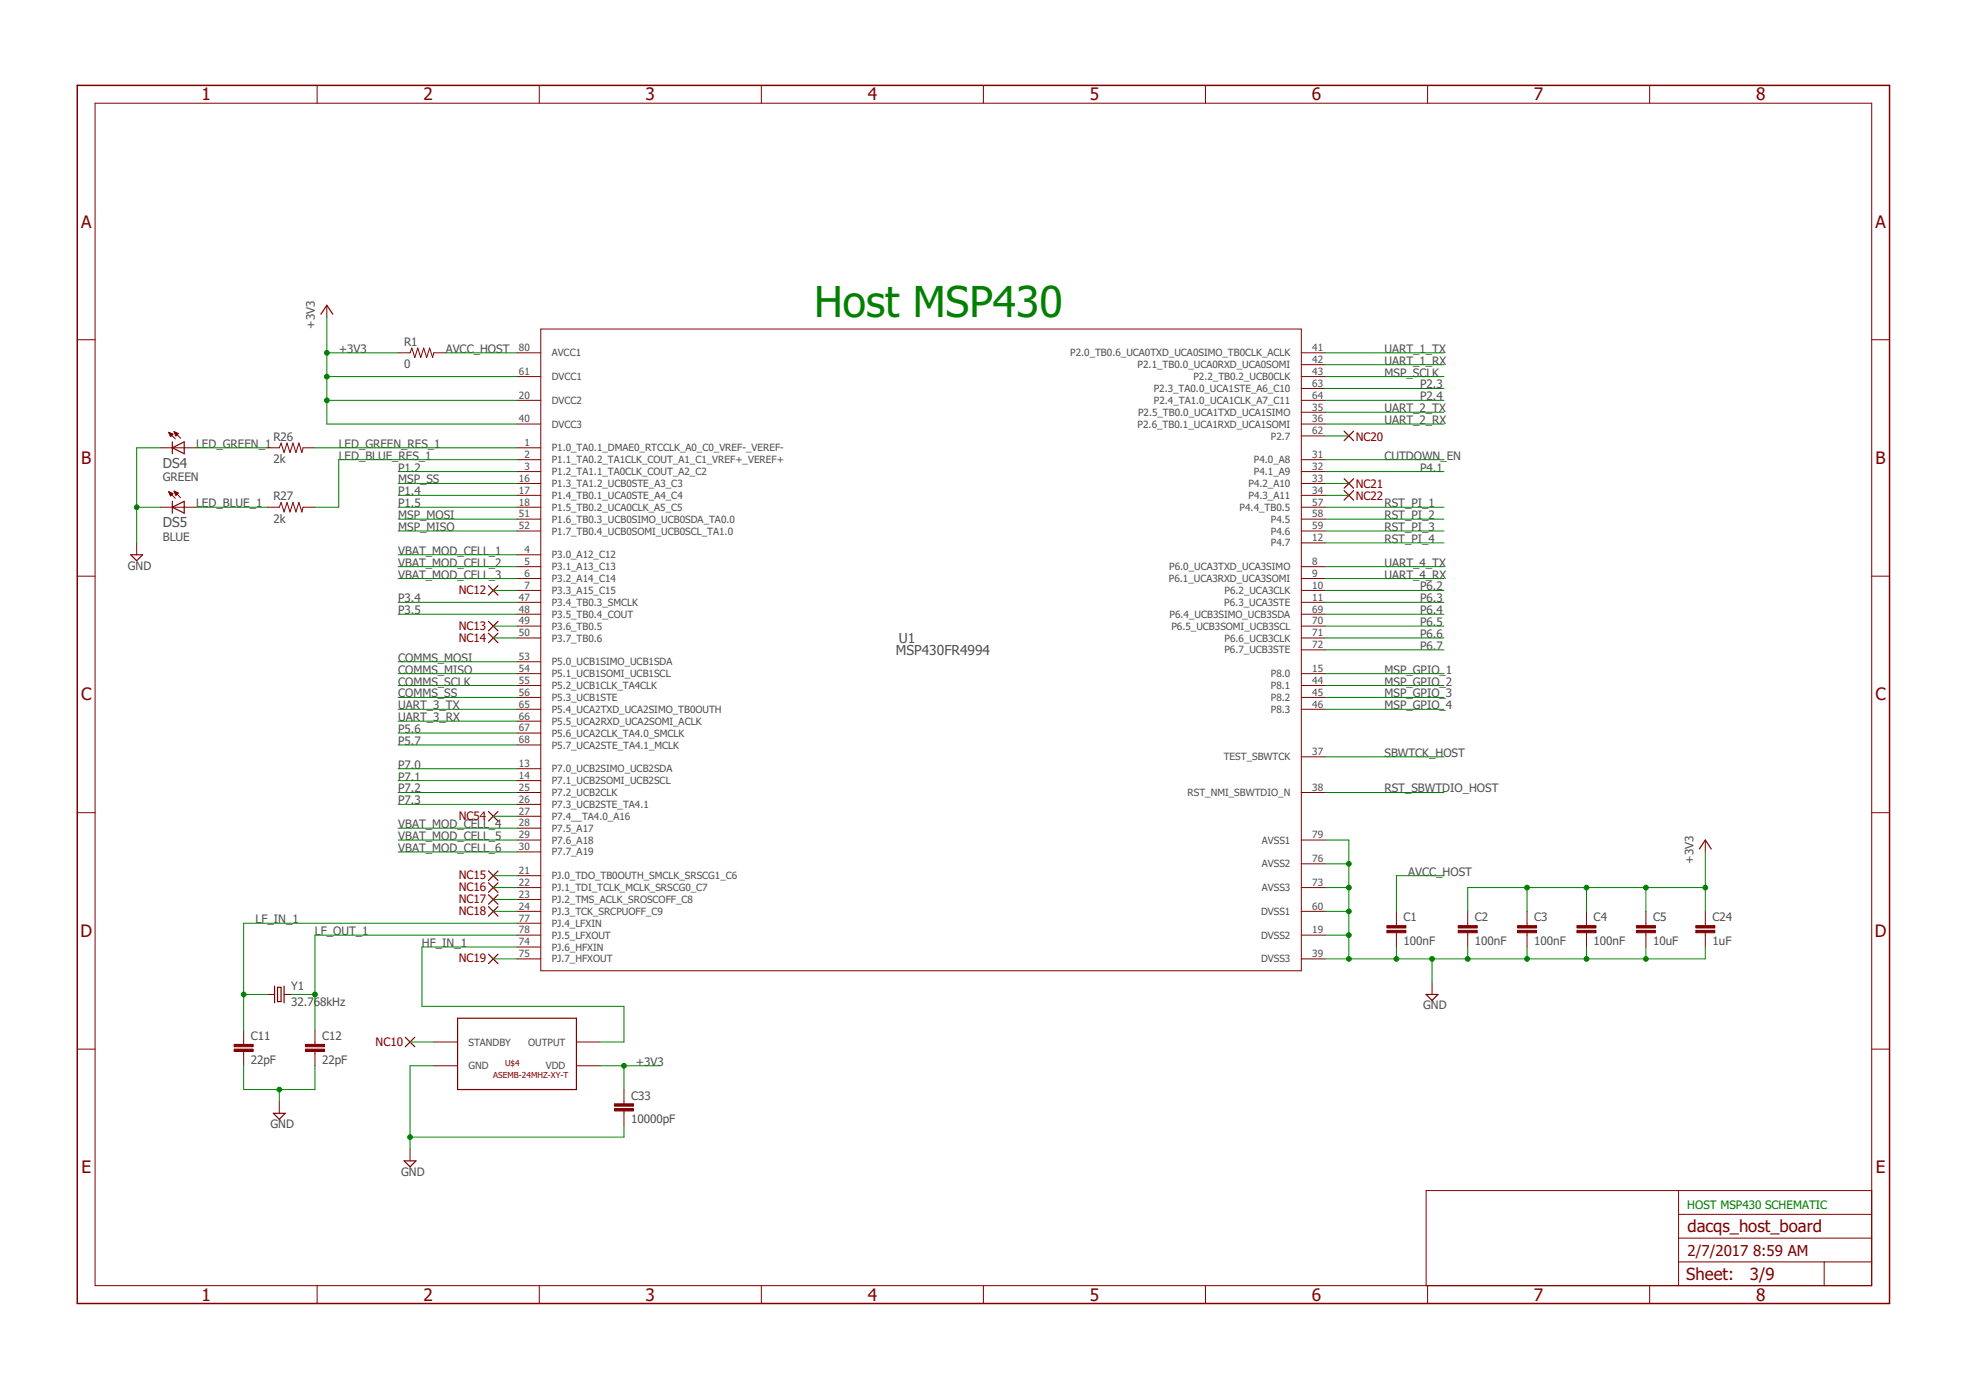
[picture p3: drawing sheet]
<svg xmlns="http://www.w3.org/2000/svg" width="420mm" height="297mm" viewBox="0 0 420 297" stroke-linecap="round" stroke-linejoin="round" font-family="sans-serif">
<g fill="none" stroke="#800000" stroke-width=".21">
<path d="M67.8 18.2v3.9M115.3 18.2v3.9M162.7 18.2v3.9M210.2 18.2v3.9M257.6 18.2v3.9M305.1 18.2v3.9M352.6 18.2v3.9M20.3 22.1h379.7v252.6h-379.7zM16.5 72.6h3.8M69.8 65.2v2.6M85.1 75.4h2.5l.4-1 .6 2 .7-2 .6 2 .7-2 .6 2 .6-2 .7 2 .2-1h2.5M110.5 75.4h5.1"/>
<path d="M115.6 70.3h162.5v137.2h-162.5zM278.1 75.4h5.1M278.1 77.9h5.1M400 72.6h3.8M34.3 95.7h7.6M36.1 92.4l1.4 1.4M36.1 92.4l.9 .4-.6 .5zM36.1 92.5h.2M36.2 92.6h.4M36.2 92.8h.7M36.3 92.9h.6M36.3 93h.4"/>
<path d="M36.4 93.1h.2M36.4 93.2h.1M37.2 92.3l1.4 1.4M37.2 92.3l.9 .3-.5 .6zM37.2 92.3h.1M37.3 92.4h.2M37.3 92.5h.5M37.4 92.6h.7M37.4 92.8h.6M37.5 92.9h.4M37.5 93h.3M37.6 93.1h.1"/>
<path d="M57.1 95.7h2.6l.4-1 .6 2 .6-2 .7 2 .6-2 .6 2 .7-2 .6 2 .3-1h2.5M110.5 95.7h5.1M110.5 98.2h5.1M110.5 85.6h5.1M110.5 90.6h5.1M110.5 80.5h5.1M278.1 98.2h5.1M278.1 85.6h5.1M278.1 88.1h5.1M278.1 90.6h5.1M278.1 80.5h5.1M278.1 93.2h5.1"/>
<path d="M278.1 83h5.1M29.2 116v2.6M34.3 108.4h7.6M36.1 105.1l1.4 1.4M36.1 105.1l.9 .4-.6 .5zM36.1 105.2h.2M36.2 105.3h.4M36.2 105.4h.6M36.3 105.6h.6M36.3 105.7h.5M36.4 105.8h.3M36.4 105.9h.1"/>
<path d="M37.2 105l1.4 1.4M37.2 105l.9 .3-.5 .6zM37.3 105.1h.1M37.3 105.2h.4M37.4 105.3h.6M37.4 105.4h.6M37.5 105.6h.4M37.5 105.7h.3M37.6 105.8h.1M57.1 108.4h2.6l.4-1 .6 2 .6-2 .7 2 .6-2 .6 2 .7-2 .6 2 .3-1h2.5M110.5 100.8h5.1M110.5 118.6h5.1"/>
<path d="M110.5 103.3h5.1M110.5 105.9h5.1M110.5 108.4h5.1M110.5 110.9h5.1M110.5 113.5h5.1M278.1 100.8h5.1M278.1 116h5.1M278.1 103.3h5.1M278.1 105.9h5.1M278.1 108.4h5.1M278.1 110.9h5.1M278.1 113.5h5.1"/>
<path d="M16.5 123.1h3.8M110.5 121.1h5.1M110.5 123.6h5.1M110.5 126.2h5.1M110.5 128.7h5.1M110.5 131.3h5.1M110.5 133.8h5.1M110.5 136.3h5.1M278.1 121.1h5.1M278.1 123.6h5.1M278.1 126.2h5.1M278.1 128.7h5.1"/>
<path d="M278.1 131.3h5.1M278.1 133.8h5.1M278.1 136.3h5.1M278.1 138.9h5.1M400 123.1h3.8M110.5 144h5.1M110.5 146.5h5.1M110.5 149h5.1M110.5 151.6h5.1M110.5 141.4h5.1M110.5 154.1h5.1M110.5 156.7h5.1"/>
<path d="M110.5 159.2h5.1M278.1 144h5.1M278.1 146.5h5.1M278.1 149h5.1M278.1 151.6h5.1M16.5 173.7h3.8M110.5 164.3h5.1M110.5 166.8h5.1M110.5 169.4h5.1M110.5 171.9h5.1M110.5 174.4h5.1M110.5 177h5.1"/>
<path d="M110.5 179.5h5.1M278.1 169.4h5.1M278.1 179.5h5.1M278.1 161.7h5.1M364.4 179.5v2.6M400 173.7h3.8M110.5 199.8h5.1M110.5 187.1h5.1M110.5 189.7h5.1M110.5 192.2h5.1M110.5 194.8h5.1M110.5 182.1h5.1"/>
<path d="M110.5 197.3h5.1M278.1 199.8h5.1M278.1 189.7h5.1M278.1 194.8h5.1M278.1 184.6h5.1M298.4 194.8v3M298.4 199.3v3.1M313.7 194.8v3M313.7 199.3v3.1M326.3 194.8v3M326.3 199.3v3.1M339 194.8v3"/>
<path d="M339 199.3v3.1M351.7 194.8v3M351.7 199.3v3.1M364.4 194.8v3M364.4 199.3v3.1M57.1 212.5h1.6M60.7 212.5h1.5M110.5 204.9h5.1M110.5 202.4h5.1M278.1 204.9h5.1M306 210v2.5M16.5 224.2h3.8"/>
<path d="M52.1 220.1v3.1M52.1 224.7v3.1M59.7 235.4v2.5M67.3 220.1v3.1M67.3 224.7v3.1M92.7 222.7h5.1M92.7 227.8h5.1M123.2 222.7h5.1M123.2 227.8h5.1M133.3 232.8v3.1M133.3 237.4v3.1M400 224.2h3.8"/>
<path d="M87.6 245.5v2.6M358.7 254.4v20.3M358.7 259.5h41.3M400 254.4h-95.2v20.3M67.8 274.7v3.9M115.3 274.7v3.9M162.7 274.7v3.9M210.2 274.7v3.9M257.6 274.7v3.9M305.1 274.7v3.9M352.6 274.7v3.9M358.7 269.7h41.3"/>
<path d="M358.7 264.6h41.3M389.8 269.7v5"/>
</g>
<path d="M16.5 18.2h387.3v260.4h-387.3z" fill="none" stroke="#800000" stroke-width=".32"/>
<g fill="none" stroke="#800000" stroke-width=".25">
<path d="M68.6 67.1l1.2-1.9 1.3 1.9M36.8 95.7l2.6-1.3v2.6zM36.8 94.4v2.6M287.3 92.1l2 2.1M289.3 92.1l-2 2.1M27.9 118.6h2.6l-1.3 1.2zM36.8 107.1v2.6M36.8 108.4l2.6-1.3v2.6zM287.3 102.3l2 2M287.3 104.8l2 2.1M289.3 102.3l-2 2M289.3 104.8l-2 2.1"/>
<path d="M104.4 125.2l2 2M104.4 132.8l2 2M104.4 135.3l2 2.1M106.4 125.2l-2 2M106.4 132.8l-2 2M106.4 135.3l-2 2.1M104.4 173.4l2 2.1M106.4 173.4l-2 2.1M104.4 186.1l2 2.1M104.4 188.7l2 2M104.4 191.2l2 2M104.4 193.7l2 2.1"/>
<path d="M106.4 186.1l-2 2.1M106.4 188.7l-2 2M106.4 191.2l-2 2M106.4 193.7l-2 2.1M363.2 181.4l1.2-1.9 1.3 1.9M58.7 210.7v3.6M59.3 211h.8v3h-.8zM60.7 210.7v3.6M97.8 217.6h25.4v15.2h-25.4zM104.4 203.9l2 2M106.4 203.9l-2 2M304.8 212.5h2.5l-1.3 1.3z"/>
<path d="M58.4 237.9h2.6l-1.3 1.3zM86.6 221.7l2 2M88.6 221.7l-2 2M86.4 248.1h2.5l-1.3 1.2z"/>
</g>
<g fill="#800000" stroke="#800000" stroke-width=".21">
<path d="M296.4 198.8h4.1v.5h-4.1z"/>
<path d="M296.4 197.8h4.1v.5h-4.1z"/>
<path d="M311.6 198.8h4.1v.5h-4.1z"/>
<path d="M311.6 197.8h4.1v.5h-4.1z"/>
<path d="M324.3 198.8h4.1v.5h-4.1z"/>
<path d="M324.3 197.8h4.1v.5h-4.1z"/>
<path d="M337 198.8h4.1v.5h-4.1z"/>
<path d="M337 197.8h4.1v.5h-4.1z"/>
<path d="M349.7 198.8h4.1v.5h-4.1z"/>
<path d="M349.7 197.8h4.1v.5h-4.1z"/>
<path d="M50 224.2h4.1v.5h-4.1z"/>
<path d="M50 223.2h4.1v.5h-4.1z"/>
<path d="M65.3 224.2h4v.5h-4z"/>
<path d="M65.3 223.2h4v.5h-4z"/>
<path d="M131.3 236.9h4.1v.5h-4.1z"/>
<path d="M131.3 235.9h4.1v.5h-4.1z"/>
<path d="M362.4 198.8h4.1v.5h-4.1z"/>
<path d="M362.4 197.8h4.1v.5h-4.1z"/>
</g>
<g fill="none" stroke="#008000" stroke-width=".21">
<path d="M69.8 67.8v22.8h40.7M69.8 75.4h15.3M95.2 75.4h15.3M283.2 75.4h25.4M283.2 77.9h25.4M34.3 95.7h-5.1v20.3M41.9 95.7h15.2M67.3 95.7h43.2M69.8 80.5h40.7M69.8 85.6h40.7M110.5 98.2h-38.1v10.2h-5.1M283.2 80.5h25.4"/>
<path d="M283.2 85.6h25.4M283.2 90.6h25.4M283.2 88.1h25.4M283.2 98.2h25.4M283.2 83h25.4M283.2 93.2h5.1M29.2 108.4h5.1M41.9 108.4h15.2M85.1 108.4h25.4M85.1 110.9h25.4M85.1 113.5h25.4M85.1 103.3h25.4"/>
<path d="M85.1 118.6h25.4M85.1 100.8h25.4M85.1 105.9h25.4M283.2 108.4h25.4M283.2 110.9h25.4M283.2 113.5h25.4M283.2 116h25.4M283.2 103.3h5.1M283.2 100.8h25.4M283.2 105.9h5.1M85.1 121.1h25.4M85.1 123.6h25.4"/>
<path d="M85.1 128.7h25.4M85.1 131.3h25.4M105.4 133.8h5.1M105.4 136.3h5.1M105.4 126.2h5.1M283.2 121.1h25.4M283.2 123.6h25.4M283.2 128.7h25.4M283.2 131.3h25.4M283.2 133.8h25.4M283.2 136.3h25.4M283.2 138.9h25.4"/>
<path d="M283.2 126.2h25.4M85.1 149h25.4M85.1 151.6h25.4M85.1 154.1h25.4M85.1 141.4h25.4M85.1 144h25.4M85.1 146.5h25.4M85.1 156.7h25.4M85.1 159.2h25.4M283.2 149h25.4M283.2 151.6h25.4M283.2 144h25.4"/>
<path d="M283.2 146.5h25.4M85.1 169.4h25.4M85.1 179.5h25.4M85.1 177h25.4M85.1 164.3h25.4M85.1 166.8h25.4M85.1 171.9h25.4M105.4 174.4h5.1M283.2 161.7h25.4M283.2 169.4h25.4M283.2 179.5h5.1v25.4M85.1 182.1h25.4"/>
<path d="M105.4 189.7h5.1M105.4 194.8h5.1M105.4 187.1h5.1M105.4 192.2h5.1M110.5 199.8h-43.2v20.3M110.5 197.3h-58.4v22.8M283.2 189.7h5.1M283.2 199.8h5.1M283.2 194.8h5.1M283.2 184.6h5.1M308.6 187.1h-10.2v7.7M326.3 189.7v5.1"/>
<path d="M339 189.7v5.1M351.7 189.7v5.1M364.4 189.7h-50.7v5.1M364.4 182.1v12.7M52.1 212.5h5M62.2 212.5h5.1M105.4 204.9h5.1M110.5 202.4h-20.3v12.7h43.1v7.6h-5M298.4 202.4v2.5M306 204.9v5.1M313.7 202.4v2.5M326.3 202.4v2.5"/>
<path d="M339 202.4v2.5M351.7 202.4v2.5M364.4 202.4v2.5h-81.2M52.1 227.8v5h15.2v-5M59.7 232.8v2.6M87.6 222.7h5.1M92.7 227.8h-5.1v17.7M128.3 227.8h12.7M133.3 227.8v5M133.3 240.5v2.5h-45.7"/>
</g>
<g fill="#008000" stroke="#008000" stroke-width=".21">
<circle cx="69.8" cy="75.4" r=".51"/>
<circle cx="69.8" cy="80.5" r=".51"/>
<circle cx="69.8" cy="85.6" r=".51"/>
<circle cx="364.4" cy="189.7" r=".51"/>
<circle cx="339" cy="189.7" r=".51"/>
<circle cx="326.3" cy="189.7" r=".51"/>
<circle cx="351.7" cy="189.7" r=".51"/>
<circle cx="133.3" cy="227.8" r=".51"/>
<circle cx="288.3" cy="199.8" r=".51"/>
<circle cx="288.3" cy="194.8" r=".51"/>
<circle cx="288.3" cy="189.7" r=".51"/>
<circle cx="288.3" cy="184.6" r=".51"/>
<circle cx="288.3" cy="204.9" r=".51"/>
<circle cx="298.4" cy="204.9" r=".51"/>
<circle cx="313.7" cy="204.9" r=".51"/>
<circle cx="326.3" cy="204.9" r=".51"/>
<circle cx="339" cy="204.9" r=".51"/>
<circle cx="306" cy="204.9" r=".51"/>
<circle cx="351.7" cy="204.9" r=".51"/>
<circle cx="59.7" cy="232.8" r=".51"/>
<circle cx="87.6" cy="243" r=".51"/>
<circle cx="29.2" cy="108.4" r=".51"/>
<circle cx="67.3" cy="212.5" r=".51"/>
<circle cx="52.1" cy="212.5" r=".51"/>
</g>
<text font-size="9.1" fill="#008000" x="174" y="67.8">Host MSP430</text>
<g font-size="3.7" fill="#800000">
<text x="43.1" y="21.4">1</text>
<text x="90.5" y="21.4">2</text>
<text x="138" y="21.4">3</text>
<text x="185.4" y="21.4">4</text>
<text x="232.9" y="21.4">5</text>
<text x="280.4" y="21.4">6</text>
<text x="327.8" y="21.4">7</text>
<text x="375.3" y="21.4">8</text>
<text x="17.3" y="48.6">A</text>
<text x="400.8" y="48.6">A</text>
<text x="17.3" y="99.2">B</text>
<text x="400.8" y="99.2">B</text>
<text x="17.3" y="149.7">C</text>
<text x="400.8" y="149.7">C</text>
<text x="17.2" y="200.2">D</text>
<text x="400.7" y="200.2">D</text>
<text x="17.4" y="250.8">E</text>
<text x="400.9" y="250.8">E</text>
<text x="43.1" y="277.9">1</text>
<text x="90.5" y="277.9">2</text>
<text x="138" y="277.9">3</text>
<text x="185.4" y="277.9">4</text>
<text x="232.9" y="277.9">5</text>
<text x="280.4" y="277.9">6</text>
<text x="327.8" y="277.9">7</text>
<text x="375.3" y="277.9">8</text>
</g>
<g font-size="3.6" fill="#800000">
<text x="360.6" y="263.3">dacqs_host_board</text>
<text x="360.4" y="273.6">Sheet:</text>
<text x="374" y="273.5">3/9</text>
</g>
<g font-size="3.2" fill="#800000">
<text x="360.6" y="268.4">2/7/2017</text>
<text x="374.7" y="268.4">8:59 AM</text>
</g>
<g font-size="2.9" fill="#505050">
<text x="34.8" y="100">DS4</text>
<text x="34.8" y="112.7">DS5</text>
<text x="192.1" y="137.4">U1</text>
<text x="191.5" y="139.9">MSP430FR4994</text>
</g>
<g font-size="2.5" fill="#505050">
<text x="67.3" y="70.3" transform="rotate(-90 67.3 70.3)">+3V3</text>
<text x="72.4" y="75.4">+3V3</text>
<text x="86.4" y="73.9">R1</text>
<text x="95.2" y="75.4">AVCC_HOST</text>
<text x="295.9" y="75.4">UART_1_TX</text>
<text x="295.9" y="77.9">UART_1_RX</text>
<text x="86.4" y="78.7">0</text>
<text x="295.9" y="80.5">MSP_SCLK</text>
<text x="303.5" y="83">P2.3</text>
<text x="295.9" y="88.1">UART_2_TX</text>
<text x="303.5" y="85.5">P2.4</text>
<text x="41.9" y="95.7">LED_GREEN_1</text>
<text x="58.4" y="94.2">R26</text>
<text x="72.4" y="95.7">LED_GREEN_RES_1</text>
<text x="295.9" y="90.6">UART_2_RX</text>
<text x="58.4" y="99">2k</text>
<text x="72.4" y="98.2">LED_BLUE_RES_1</text>
<text x="85.1" y="100.8">P1.2</text>
<text x="295.9" y="98.2">CUTDOWN_EN</text>
<text x="303.5" y="100.8">P4.1</text>
<text x="34.8" y="102.8">GREEN</text>
<text x="58.4" y="106.9">R27</text>
<text x="85.1" y="103.3">MSP_SS</text>
<text x="85.1" y="105.9">P1.4</text>
<text x="41.9" y="108.4">LED_BLUE_1</text>
<text x="58.4" y="111.7">2k</text>
<text x="85.1" y="110.9">MSP_MOSI</text>
<text x="85.1" y="113.5">MSP_MISO</text>
<text x="85.1" y="108.4">P1.5</text>
<text x="295.9" y="108.4">RST_PI_1</text>
<text x="295.9" y="110.9">RST_PI_2</text>
<text x="295.9" y="113.5">RST_PI_3</text>
<text x="34.8" y="115.5">BLUE</text>
<text x="85.1" y="118.6">VBAT_MOD_CELL_1</text>
<text x="295.9" y="116">RST_PI_4</text>
<text x="27.3" y="121.7">GND</text>
<text x="85.1" y="121.1">VBAT_MOD_CELL_2</text>
<text x="85.1" y="123.6">VBAT_MOD_CELL_3</text>
<text x="295.9" y="121.1">UART_4_TX</text>
<text x="295.9" y="123.6">UART_4_RX</text>
<text x="85.1" y="128.7">P3.4</text>
<text x="85.1" y="131.3">P3.5</text>
<text x="303.5" y="131.3">P6.4</text>
<text x="303.5" y="128.7">P6.3</text>
<text x="303.5" y="126.2">P6.2</text>
<text x="303.5" y="133.8">P6.5</text>
<text x="303.5" y="136.3">P6.6</text>
<text x="85.1" y="141.4">COMMS_MOSI</text>
<text x="85.1" y="144">COMMS_MISO</text>
<text x="295.9" y="144">MSP_GPIO_1</text>
<text x="303.5" y="138.9">P6.7</text>
<text x="85.1" y="149">COMMS_SS</text>
<text x="85.1" y="146.5">COMMS_SCLK</text>
<text x="295.9" y="146.5">MSP_GPIO_2</text>
<text x="295.9" y="149">MSP_GPIO_3</text>
<text x="85.1" y="151.6">UART_3_TX</text>
<text x="85.1" y="154.1">UART_3_RX</text>
<text x="295.9" y="151.6">MSP_GPIO_4</text>
<text x="85.1" y="156.7">P5.6</text>
<text x="85.1" y="159.2">P5.7</text>
<text x="295.9" y="161.7">SBWTCK_HOST</text>
<text x="85.1" y="164.3">P7.0</text>
<text x="85.1" y="166.8">P7.1</text>
<text x="85.1" y="169.4">P7.2</text>
<text x="85.1" y="171.9">P7.3</text>
<text x="295.9" y="169.4">RST_SBWTDIO_HOST</text>
<text x="85.1" y="177">VBAT_MOD_CELL_4</text>
<text x="85.1" y="179.5">VBAT_MOD_CELL_5</text>
<text x="85.1" y="182">VBAT_MOD_CELL_6</text>
<text x="361.9" y="184.6" transform="rotate(-90 361.9 184.6)">+3V3</text>
<text x="301" y="187.1">AVCC_HOST</text>
<text x="54.6" y="197.3">LF_IN_1</text>
<text x="299.9" y="196.9">C1</text>
<text x="315.2" y="196.9">C2</text>
<text x="327.9" y="196.9">C3</text>
<text x="340.6" y="196.9">C4</text>
<text x="353.3" y="196.9">C5</text>
<text x="366" y="196.9">C24</text>
<text x="67.3" y="199.8">LF_OUT_1</text>
<text x="90.2" y="202.4">HF_IN_1</text>
<text x="299.9" y="202">100nF</text>
<text x="315.2" y="202">100nF</text>
<text x="327.9" y="202">100nF</text>
<text x="340.6" y="202">100nF</text>
<text x="353.3" y="202">10uF</text>
<text x="366" y="202">1uF</text>
<text x="62.2" y="215.1">32.768kHz</text>
<text x="62.2" y="211.5">Y1</text>
<text x="304.1" y="215.7">GND</text>
<text x="53.6" y="227.4">22pF</text>
<text x="53.6" y="222.3">C11</text>
<text x="68.8" y="227.4">22pF</text>
<text x="68.8" y="222.3">C12</text>
<text x="135.9" y="227.8">+3V3</text>
<text x="134.9" y="235">C33</text>
<text x="57.8" y="241.1">GND</text>
<text x="134.9" y="240.1">10000pF</text>
<text x="85.7" y="251.3">GND</text>
</g>
<g font-size="2.5" fill="#800000">
<text x="289.7" y="94.2">NC20</text>
<text x="289.7" y="104.3">NC21</text>
<text x="289.7" y="106.9">NC22</text>
<text x="98" y="126.9">NC12</text>
<text x="98" y="134.6">NC13</text>
<text x="98" y="137.1">NC14</text>
<text x="98" y="175.2">NC54</text>
<text x="98" y="187.9">NC15</text>
<text x="98" y="190.4">NC16</text>
<text x="98" y="193">NC17</text>
<text x="98" y="195.5">NC18</text>
<text x="98" y="205.7">NC19</text>
<text x="80.3" y="223.4">NC10</text>
</g>
<text font-size="2.5" fill="#008000" x="360.6" y="258.4">HOST MSP430 SCHEMATIC</text>
<g font-size="2.1" fill="#505050">
<text x="110.9" y="75">80</text>
<text x="117.9" y="76.1">AVCC1</text>
<text x="228.7" y="76.1">P2.0_TB0.6_UCA0TXD_UCA0SIMO_TB0CLK_ACLK</text>
<text x="280.4" y="75">41</text>
<text x="280.4" y="77.6">42</text>
<text x="110.9" y="80.1">61</text>
<text x="117.9" y="81.2">DVCC1</text>
<text x="243.1" y="78.7">P2.1_TB0.0_UCA0RXD_UCA0SOMI</text>
<text x="246.6" y="83.8">P2.3_TA0.0_UCA1STE_A6_C10</text>
<text x="255" y="81.2">P2.2_TB0.2_UCB0CLK</text>
<text x="280.4" y="80.1">43</text>
<text x="280.4" y="82.7">63</text>
<text x="110.9" y="85.2">20</text>
<text x="117.9" y="86.3">DVCC2</text>
<text x="243.2" y="88.8">P2.5_TB0.0_UCA1TXD_UCA1SIMO</text>
<text x="246.6" y="86.3">P2.4_TA1.0_UCA1CLK_A7_C11</text>
<text x="280.4" y="87.7">35</text>
<text x="280.4" y="85.2">64</text>
<text x="110.9" y="90.3">40</text>
<text x="112.1" y="95.3">1</text>
<text x="117.9" y="91.4">DVCC3</text>
<text x="243.1" y="91.4">P2.6_TB0.1_UCA1RXD_UCA1SOMI</text>
<text x="271.6" y="93.9">P2.7</text>
<text x="280.4" y="90.3">36</text>
<text x="280.4" y="92.8">62</text>
<text x="112.1" y="97.9">2</text>
<text x="112.1" y="100.4">3</text>
<text x="117.9" y="96.5">P1.0_TA0.1_DMAE0_RTCCLK_A0_C0_VREF-_VEREF-</text>
<text x="117.9" y="99">P1.1_TA0.2_TA1CLK_COUT_A1_C1_VREF+_VEREF+</text>
<text x="117.9" y="101.5">P1.2_TA1.1_TA0CLK_COUT_A2_C2</text>
<text x="268" y="99">P4.0_A8</text>
<text x="268" y="101.5">P4.1_A9</text>
<text x="280.4" y="97.9">31</text>
<text x="280.4" y="100.4">32</text>
<text x="110.9" y="103">16</text>
<text x="110.9" y="105.5">17</text>
<text x="117.9" y="104.1">P1.3_TA1.2_UCB0STE_A3_C3</text>
<text x="117.9" y="106.6">P1.4_TB0.1_UCA0STE_A4_C4</text>
<text x="266.8" y="104.1">P4.2_A10</text>
<text x="266.8" y="106.6">P4.3_A11</text>
<text x="280.4" y="103">33</text>
<text x="280.4" y="105.5">34</text>
<text x="110.9" y="108">18</text>
<text x="110.9" y="110.6">51</text>
<text x="110.9" y="113.1">52</text>
<text x="117.9" y="109.2">P1.5_TB0.2_UCA0CLK_A5_C5</text>
<text x="117.9" y="111.7">P1.6_TB0.3_UCB0SIMO_UCB0SDA_TA0.0</text>
<text x="264.9" y="109.2">P4.4_TB0.5</text>
<text x="271.6" y="111.7">P4.5</text>
<text x="280.4" y="108">57</text>
<text x="280.4" y="110.6">58</text>
<text x="280.4" y="113.1">59</text>
<text x="112.1" y="118.2">4</text>
<text x="117.9" y="119.3">P3.0_A12_C12</text>
<text x="117.9" y="114.2">P1.7_TB0.4_UCB0SOMI_UCB0SCL_TA1.0</text>
<text x="271.6" y="116.8">P4.7</text>
<text x="271.6" y="114.2">P4.6</text>
<text x="280.4" y="115.7">12</text>
<text x="112.1" y="120.7">5</text>
<text x="112.1" y="123.3">6</text>
<text x="112.1" y="125.8">7</text>
<text x="117.9" y="121.9">P3.1_A13_C13</text>
<text x="117.9" y="124.4">P3.2_A14_C14</text>
<text x="249.8" y="124.4">P6.1_UCA3RXD_UCA3SOMI</text>
<text x="249.9" y="121.9">P6.0_UCA3TXD_UCA3SIMO</text>
<text x="280.4" y="120.7">8</text>
<text x="280.4" y="123.3">9</text>
<text x="280.4" y="125.8">10</text>
<text x="110.9" y="128.4">47</text>
<text x="110.9" y="130.9">48</text>
<text x="117.9" y="126.9">P3.3_A15_C15</text>
<text x="117.9" y="129.5">P3.4_TB0.3_SMCLK</text>
<text x="261.6" y="129.5">P6.3_UCA3STE</text>
<text x="261.7" y="126.9">P6.2_UCA3CLK</text>
<text x="280.4" y="128.4">11</text>
<text x="280.4" y="130.9">69</text>
<text x="110.9" y="133.4">49</text>
<text x="110.9" y="136">50</text>
<text x="117.9" y="132">P3.5_TB0.4_COUT</text>
<text x="117.9" y="134.6">P3.6_TB0.5</text>
<text x="117.9" y="137.1">P3.7_TB0.6</text>
<text x="249.9" y="132">P6.4_UCB3SIMO_UCB3SDA</text>
<text x="250.3" y="134.6">P6.5_UCB3SOMI_UCB3SCL</text>
<text x="261.7" y="137.1">P6.6_UCB3CLK</text>
<text x="280.4" y="133.4">70</text>
<text x="280.4" y="136">71</text>
<text x="110.9" y="141.1">53</text>
<text x="110.9" y="143.6">54</text>
<text x="117.9" y="142.2">P5.0_UCB1SIMO_UCB1SDA</text>
<text x="261.7" y="139.6">P6.7_UCB3STE</text>
<text x="280.4" y="143.6">15</text>
<text x="280.4" y="138.5">72</text>
<text x="110.9" y="146.1">55</text>
<text x="110.9" y="148.7">56</text>
<text x="117.9" y="144.7">P5.1_UCB1SOMI_UCB1SCL</text>
<text x="117.9" y="147.3">P5.2_UCB1CLK_TA4CLK</text>
<text x="117.9" y="149.8">P5.3_UCB1STE</text>
<text x="271.6" y="144.7">P8.0</text>
<text x="271.6" y="147.3">P8.1</text>
<text x="271.6" y="149.8">P8.2</text>
<text x="280.4" y="146.1">44</text>
<text x="280.4" y="148.7">45</text>
<text x="110.9" y="151.2">65</text>
<text x="110.9" y="153.8">66</text>
<text x="117.9" y="152.3">P5.4_UCA2TXD_UCA2SIMO_TB0OUTH</text>
<text x="117.9" y="154.9">P5.5_UCA2RXD_UCA2SOMI_ACLK</text>
<text x="271.6" y="152.3">P8.3</text>
<text x="280.4" y="151.2">46</text>
<text x="110.9" y="156.3">67</text>
<text x="110.9" y="158.8">68</text>
<text x="117.9" y="157.4">P5.6_UCA2CLK_TA4.0_SMCLK</text>
<text x="117.9" y="160">P5.7_UCA2STE_TA4.1_MCLK</text>
<text x="280.4" y="161.4">37</text>
<text x="110.9" y="163.9">13</text>
<text x="110.9" y="166.5">14</text>
<text x="117.9" y="165">P7.0_UCB2SIMO_UCB2SDA</text>
<text x="117.9" y="167.6">P7.1_UCB2SOMI_UCB2SCL</text>
<text x="261.5" y="162.5">TEST_SBWTCK</text>
<text x="110.9" y="169">25</text>
<text x="110.9" y="171.5">26</text>
<text x="117.9" y="170.1">P7.2_UCB2CLK</text>
<text x="117.9" y="172.7">P7.3_UCB2STE_TA4.1</text>
<text x="253.8" y="170.1">RST_NMI_SBWTDIO_N</text>
<text x="280.4" y="169">38</text>
<text x="110.9" y="174.1">27</text>
<text x="110.9" y="176.6">28</text>
<text x="110.9" y="179.2">29</text>
<text x="117.9" y="175.2">P7.4__TA4.0_A16</text>
<text x="117.9" y="177.7">P7.5_A17</text>
<text x="280.4" y="179.2">79</text>
<text x="110.9" y="181.7">30</text>
<text x="117.9" y="180.3">P7.6_A18</text>
<text x="117.9" y="182.8">P7.7_A19</text>
<text x="269.7" y="185.4">AVSS2</text>
<text x="269.7" y="180.3">AVSS1</text>
<text x="280.4" y="184.2">76</text>
<text x="110.9" y="186.8">21</text>
<text x="110.9" y="189.3">22</text>
<text x="110.9" y="191.9">23</text>
<text x="117.9" y="187.9">PJ.0_TDO_TB0OUTH_SMCLK_SRSCG1_C6</text>
<text x="117.9" y="190.4">PJ.1_TDI_TCLK_MCLK_SRSCG0_C7</text>
<text x="269.7" y="190.4">AVSS3</text>
<text x="280.4" y="189.3">73</text>
<text x="110.9" y="194.4">24</text>
<text x="110.9" y="196.9">77</text>
<text x="117.9" y="193">PJ.2_TMS_ACLK_SROSCOFF_C8</text>
<text x="117.9" y="195.5">PJ.3_TCK_SRCPUOFF_C9</text>
<text x="269.5" y="195.5">DVSS1</text>
<text x="280.4" y="194.4">60</text>
<text x="110.9" y="202">74</text>
<text x="110.9" y="199.5">78</text>
<text x="117.9" y="203.1">PJ.6_HFXIN</text>
<text x="117.9" y="198">PJ.4_LFXIN</text>
<text x="117.9" y="200.6">PJ.5_LFXOUT</text>
<text x="269.5" y="200.6">DVSS2</text>
<text x="280.4" y="199.5">19</text>
<text x="110.9" y="204.5">75</text>
<text x="117.9" y="205.7">PJ.7_HFXOUT</text>
<text x="269.5" y="205.7">DVSS3</text>
<text x="280.4" y="204.5">39</text>
<text x="100.1" y="223.4">STANDBY</text>
<text x="112.9" y="223.4">OUTPUT</text>
<text x="100.1" y="228.5">GND</text>
<text x="116.7" y="228.5">VDD</text>
</g>
<g font-size="1.8" fill="#800000">
<text x="107.9" y="227.8">U$4</text>
<text x="105.4" y="230.3">ASEMB-24MHZ-XY-T</text>
</g>
</svg>
